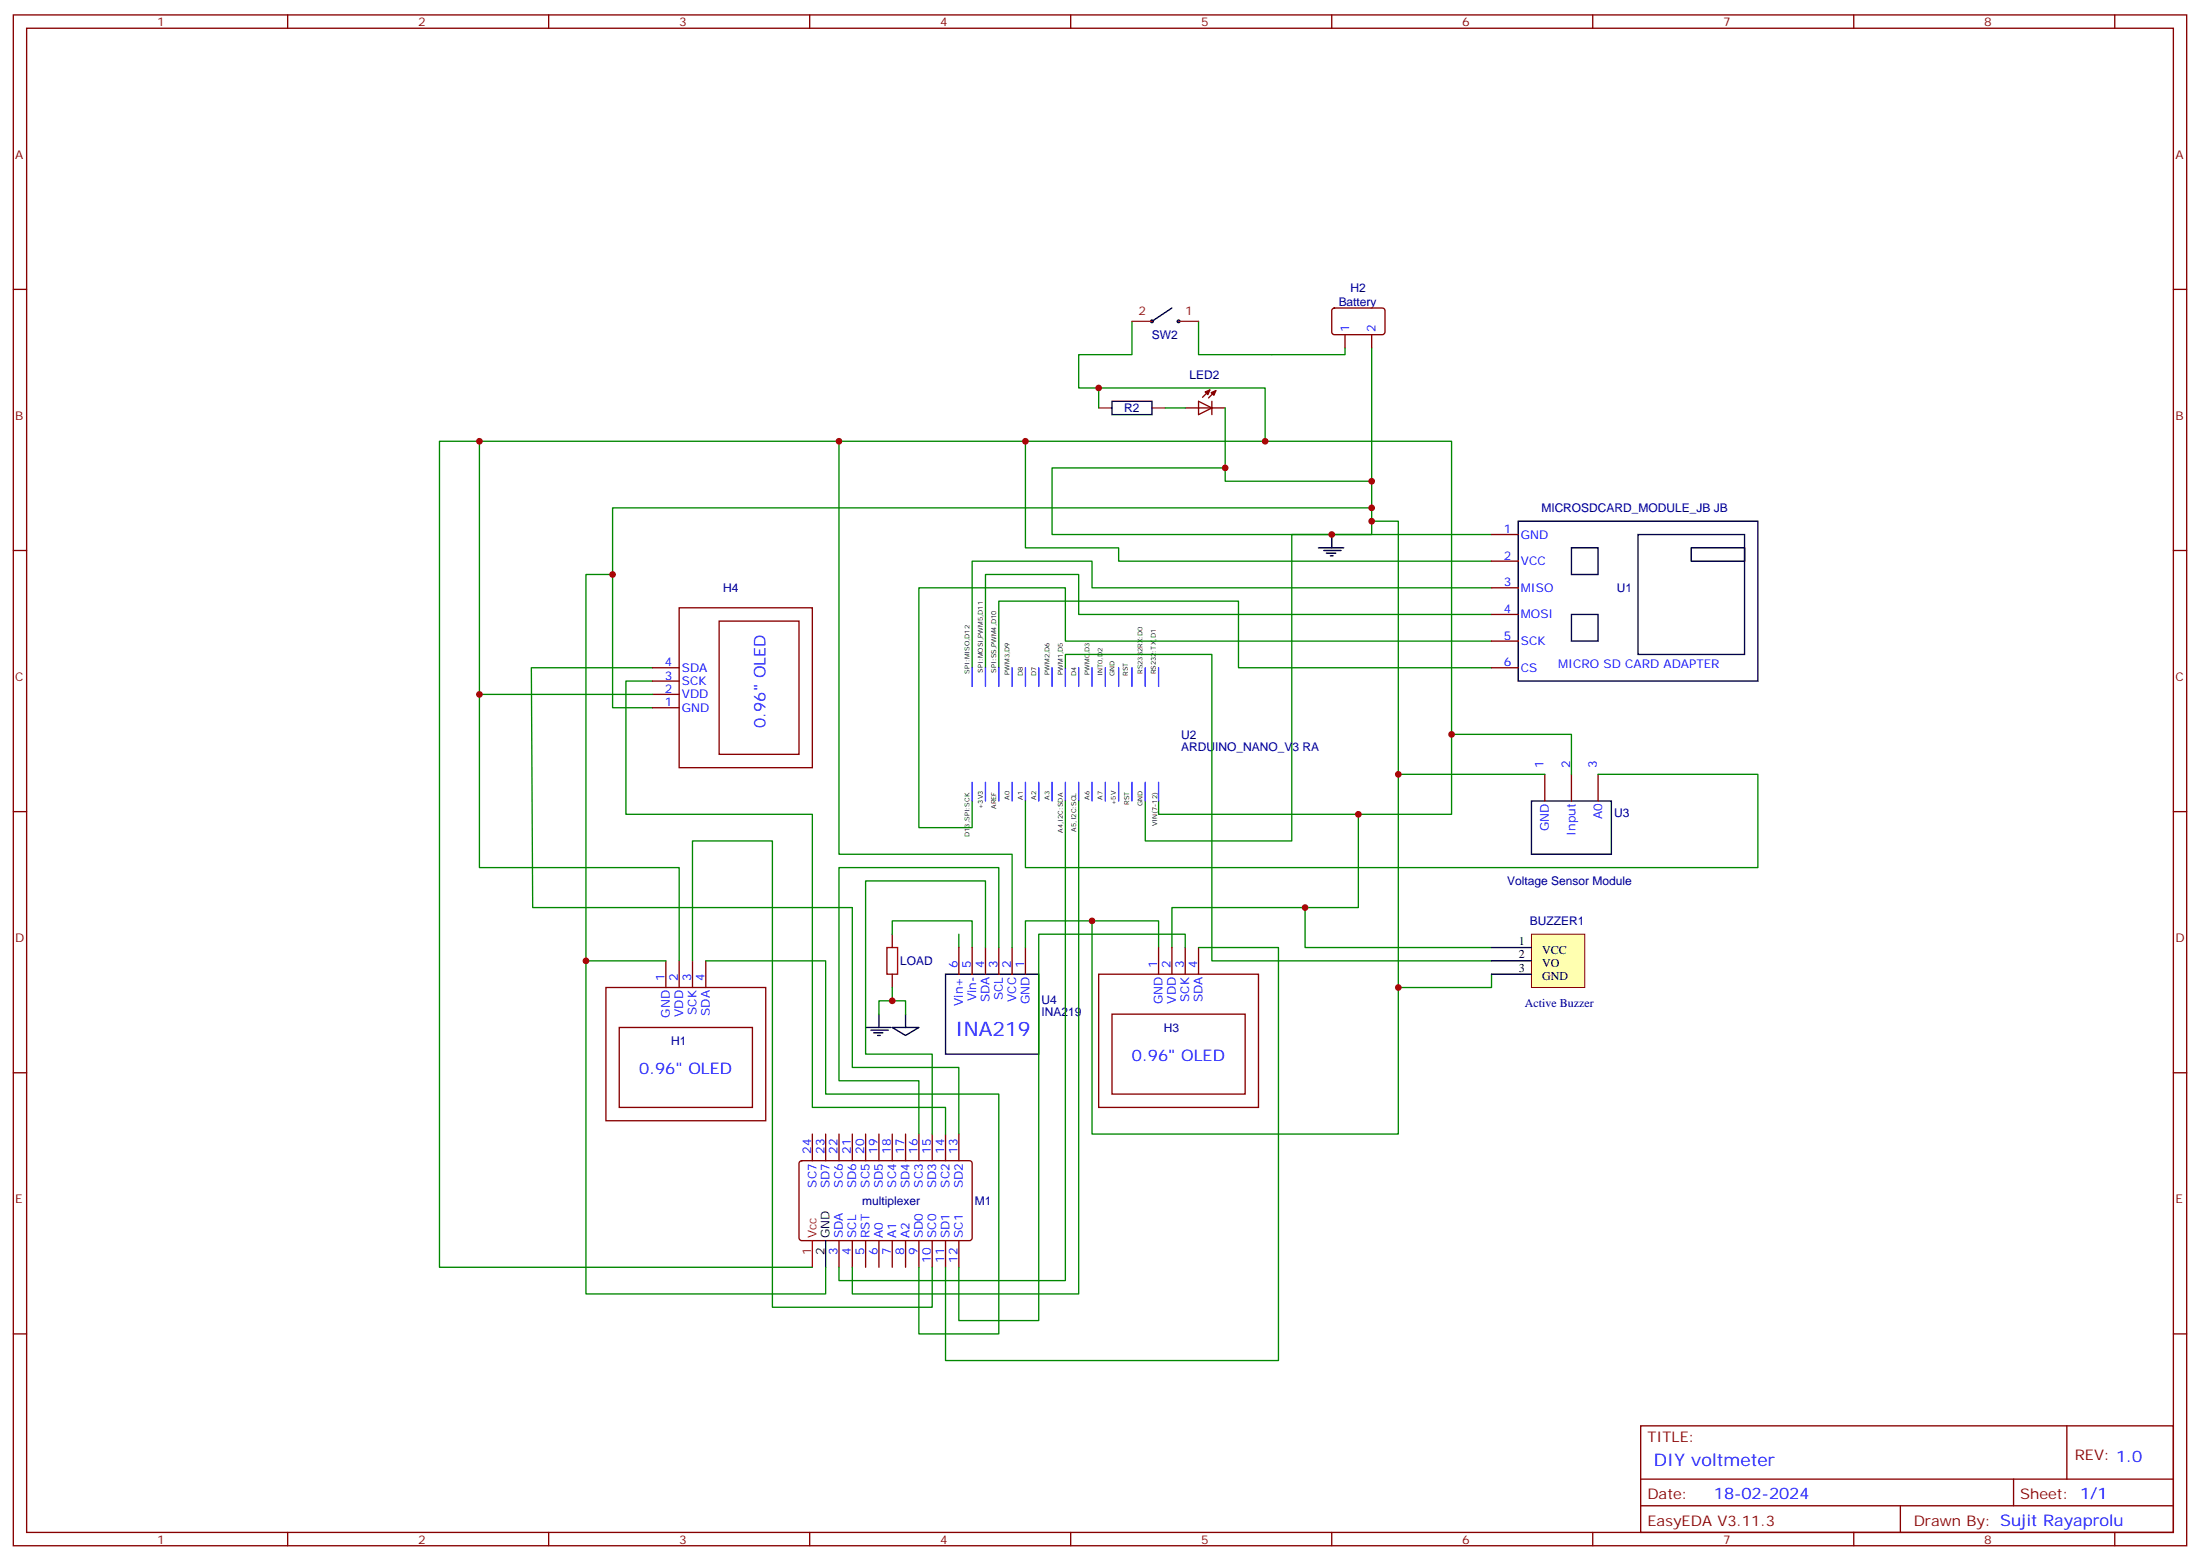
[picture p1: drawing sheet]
<svg xmlns="http://www.w3.org/2000/svg" width="583mm" height="413mm" viewBox="0 0 583 413" stroke-linecap="round" stroke-linejoin="round" font-family="sans-serif">
<g fill="none" stroke="#870000" stroke-width=".35">
<path d="M3.5 4h575.8v405.3h-575.8zM7.1 7.5h568.6v398.3h-568.6zM76.2 4v3.5M145.3 4v3.5M214.5 4v3.5M283.6 4v3.5M352.8 4v3.5M421.9 4v3.5M491.1 4v3.5M560.2 4v3.5M3.5 76.6h3.6M575.7 76.6h3.6"/>
<path d="M353 81.8l.5-.2h12.7a.71 .71 0 0 1 .7 .7v5.6l-.5 .7h-12.9l-.5-.2-.2-.5v-5.6zM356.3 88.6v3.5M363.4 88.6v3.5M3.5 145.8h3.6M395.1 155.6h7.1M395.1 148.6h7.1M395.1 141.5h7.1M575.7 145.8h3.6M395.1 176.8h7.1M395.1 169.8h7.1M395.1 162.7h7.1M3.5 214.9h3.6"/>
<path d="M409.2 205v7.1M416.3 205v7.1M423.3 205v7.1M575.7 214.9h3.6M236.4 247.4v3.5M236.4 258v3.5M254 250.9v7.1M257.5 250.9v7.1M261.1 250.9v7.1M264.6 250.9v7.1M268.1 250.9v7.1M271.6 250.9v7.1"/>
<path d="M291 258h42.4v35.2h-42.4zM306.9 250.9v7.1M310.4 250.9v7.1M314 250.9v7.1M317.5 250.9v7.1M294.6 268.5h35.2v21.2h-35.2zM3.5 284.1h3.6M575.7 284.1h3.6M3.5 353.2h3.6M575.7 353.2h3.6M434.6 377.5h141.1v28.3h-141.1zM547.5 377.5v14.2"/>
<path d="M434.6 391.7h141.1M434.6 398.7h141.1M503.4 398.7v7.1M533.4 391.7v7M76.2 405.8v3.5M145.3 405.8v3.5M214.5 405.8v3.5M283.6 405.8v3.5M352.8 405.8v3.5M421.9 405.8v3.5M491.1 405.8v3.5M560.2 405.8v3.5"/>
</g>
<g fill="none" stroke="#008700" stroke-width=".35">
<path d="M299.9 85.1v8.8h-14.1v8.8h49.3v14.1M317.5 85.1v8.8h38.8v-1.8M363.4 92.1v49.4h-21.2v81.2h-38.8v-10.6M271.6 116.8v28.3h24.7v3.5h98.8M271.6 116.8h-49.4v109.4h45.9v24.7M271.6 116.8h112.9v98.8h-77.6v-3.5M291 102.7v5.3M308.7 108h5.3M324.6 108v19.4h38.8M324.6 123.9h-45.9v17.6h116.4M363.4 138h7v162.3h-81.1v-56.5M363.4 134.5h-201.1v52.9h10.6"/>
<path d="M395.1 155.6h-105.8v-7h-31.8v28.2M172.9 176.8h-32.1l.3 63.5h84.7M264.6 176.8v-17.6h63.5v17.6h67M282.2 176.8v-3.5h38.8v81.1h74.1M395.1 162.7h-109.3v-10.6h-24.7v24.7M395.1 169.8h-112.9v-14.2h-38.8v63.5h14.1v-7M384.5 194.5h31.8v10.5M359.8 215.6v24.7h-49.4v10.6M370.4 205h38.8M423.3 205h42.4v24.7h-194.1v-17.6M236.4 247.4v-3.6h21.1v7.1M254 247.4v3.5"/>
<path d="M271.6 250.9v-7.1h35.3v7.1M345.7 240.3v10.6h49.4M395.1 258v3.5h-24.7M232.8 268.5v-3.5h7.1v3.5M236.4 261.5v3.5"/>
</g>
<path d="M234.9 250.9h2.9v7.1h-2.9z" fill="none" stroke="#a10000" stroke-width=".35"/>
<g fill="none" stroke="#000" stroke-width=".35">
<path d="M310.4 81.6l-5.2 3.5M294.6 106.3h10.6v3.5h-10.6zM402.2 138h63.5v42.3h-63.5zM349.2 145.1h6.8M350.7 145.8h4.5M351.4 146.5h2.4M352.4 147.2h.7M352.8 141.5v3.6M416.3 145.1h7v7h-7zM433.9 141.5h28.2v31.8h-28.2zM448 145.1h14.1v3.5h-14.1zM416.3 162.7h7v7.1h-7z"/>
<path d="M405.7 212.1h21.2v14.1h-21.2zM250.5 258h24.7v21.1h-24.7zM229.3 272.1h6.7M230.7 272.8h4.6M231.4 273.5h2.5M232.5 274.2h.7M232.8 268.5v3.6M236.4 272.1h7l-3.5 2.1zM239.9 268.5v3.6"/>
<circle cx="305.2" cy="85.1" r=".35"/>
<circle cx="312.2" cy="85.1" r=".35"/>
</g>
<g fill="#850000" stroke="#850000" stroke-width=".35">
<path d="M319.3 103.8l1.2-.5-.5 1.2z"/>
<path d="M320.9 104l1.2-.6-.5 1.3z"/>
</g>
<path d="M314 108h10.6M317.5 106.3l3.5 1.7-3.5 1.8zM320.5 103.3l-1.9 1.9M321 106.3v3.5M322.1 103.4l-2 2" fill="none" stroke="#850000" stroke-width=".35"/>
<path d="M299.9 85.1h5.3M312.2 85.1h5.3M291 108h3.6M305.2 108h3.5" fill="none" stroke="#8c2424" stroke-width=".35"/>
<g fill="none" stroke="#00f" stroke-width=".35">
<path d="M257.5 176.8v5M261.1 176.8v5M264.6 176.8v5M268.1 176.8v5M271.6 176.8v5M275.2 176.8v5M278.7 176.8v5M282.2 176.8v5M285.8 176.8v5M289.3 176.8v5M292.8 176.8v5M296.3 176.8v5"/>
<path d="M299.9 176.8v5M303.4 176.8v5M306.9 176.8v5M257.5 207.2v4.9M261.1 207.2v4.9M264.6 207.2v4.9M268.1 207.2v4.9M271.6 207.2v4.9M275.2 207.2v4.9M278.7 207.2v4.9M282.2 207.2v4.9M285.8 207.2v4.9"/>
<path d="M289.3 207.2v4.9M292.8 207.2v4.9M296.3 207.2v4.9M299.9 207.2v4.9M303.4 207.2v4.9M306.9 207.2v4.9"/>
</g>
<path d="M405.7 247.4h14.1v14.1h-14.1z" fill="#ffffb0" stroke="#800000" stroke-width=".26"/>
<path d="M395.1 250.9h10.6M395.1 254.4h10.6M395.1 258h10.6M218.7 328.5v7.1" fill="none" stroke="#000" stroke-width=".35"/>
<g fill="none" stroke="#870000" stroke-width=".35">
<path d="M172.9 176.8h7M179.9 160.9h35.3v42.4h-35.3zM190.5 164.5h21.2v35.2h-21.2zM172.9 187.4h7M172.9 183.9h7M172.9 180.3h7M176.4 254.4v7.1M179.9 254.4v7.1M183.4 254.4v7.1M187 254.4v7.1M160.5 261.5h42.3v35.3h-42.3zM164 272.1h35.3v21.1h-35.3z"/>
<path d="M211.9 307.5l.5-.2h44.4a.71 .71 0 0 1 .7 .7v19.8l-.4 .7h-44.7l-.5-.2-.2-.5v-19.8zM215.2 300.3v7M218.7 300.3v7M222.2 300.3v7M225.8 300.3v7M229.3 300.3v7M232.8 300.3v7M236.4 300.3v7M239.9 300.3v7M243.4 300.3v7M246.9 300.3v7M250.5 300.3v7"/>
<path d="M254 300.3v7M222.2 328.5v7.1M225.8 328.5v7.1M229.3 328.5v7.1M232.8 328.5v7.1M236.4 328.5v7.1M239.9 328.5v7.1M243.4 328.5v7.1M246.9 328.5v7.1M250.5 328.5v7.1M254 328.5v7.1"/>
</g>
<g fill="none" stroke="#008700" stroke-width=".35">
<path d="M127 116.8v112.9h52.9v24.7M222.2 116.8h-105.8v218.8h98.8M162.3 152.1h-7.1v102.3h21.2M127 183.9h45.9M172.9 180.3h-7.1v35.3h49.4v77.6h35.3v7.1M282.2 212.1v127h-60v-3.5M285.8 212.1v130.5h-60v-7M155.2 254.4v88.2h63.5v-7M183.4 254.4v-31.7h21.2v123.4h42.3v-10.5M187 254.4h31.7v35.3h45.9v63.5h-21.2v-17.6M225.8 240.3v42.3h28.2v17.7M261.1 250.9v-17.6h-31.8v45.8h17.6v21.2"/>
<path d="M264.6 250.9v-21.2h-42.4v56.5h21.2v14.1M314 250.9v-3.5h-38.8v102.3h-21.2v-14.1M317.5 250.9h21.2v109.4h-88.2v-24.7"/>
</g>
<path d="M215.2 328.5v7.1" fill="none" stroke="#f00" stroke-width=".35"/>
<g fill="#c00">
<circle cx="236.4" cy="265" r=".88"/>
<circle cx="271.6" cy="116.8" r=".88"/>
<circle cx="359.8" cy="215.6" r=".88"/>
<circle cx="291" cy="102.7" r=".88"/>
<circle cx="352.8" cy="141.5" r=".88"/>
<circle cx="363.4" cy="127.4" r=".88"/>
<circle cx="335.1" cy="116.8" r=".88"/>
<circle cx="363.4" cy="138" r=".88"/>
<circle cx="324.6" cy="123.9" r=".88"/>
<circle cx="370.4" cy="205" r=".88"/>
<circle cx="384.5" cy="194.5" r=".88"/>
<circle cx="363.4" cy="134.5" r=".88"/>
<circle cx="345.7" cy="240.3" r=".88"/>
<circle cx="370.4" cy="261.5" r=".88"/>
<circle cx="155.2" cy="254.4" r=".88"/>
<circle cx="289.3" cy="243.8" r=".88"/>
<circle cx="222.3" cy="116.8" r=".88"/>
<circle cx="127" cy="116.8" r=".88"/>
<circle cx="162.3" cy="152.1" r=".88"/>
<circle cx="127" cy="183.9" r=".88"/>
</g>
<text font-size="5.3" fill="#00f" x="253.1" y="274.5">INA219</text>
<text font-size="4.6" fill="#00f" x="438.1" y="388.1">DIY voltmeter</text>
<g font-size="4.2" fill="#00f">
<text x="202.8" y="192.7" transform="rotate(-90 202.8 192.7)">0.96&quot; OLED</text>
<text x="299.9" y="280.9">0.96&quot; OLED</text>
<text x="169.3" y="284.4">0.96&quot; OLED</text>
<text x="454" y="396.9">18-02-2024</text>
</g>
<g font-size="3.9" fill="#800">
<text x="436.4" y="381.8">TITLE:</text>
<text x="549.6" y="386.7">REV: 1.0</text>
<text x="436.4" y="396.9">Date:</text>
<text x="535.2" y="396.9">Sheet: 1/1</text>
<text x="436.4" y="404">EasyEDA V3.11.3</text>
<text x="506.9" y="404">Drawn By: Sujit Rayaprolu</text>
</g>
<g font-size="3.2" fill="#800">
<text x="41.6" y="6.9">1</text>
<text x="110.8" y="6.9">2</text>
<text x="179.9" y="6.9">3</text>
<text x="249.1" y="6.9">4</text>
<text x="318.2" y="6.9">5</text>
<text x="387.3" y="6.9">6</text>
<text x="456.5" y="6.9">7</text>
<text x="525.6" y="6.9">8</text>
<text x="4.1" y="42.1">A</text>
<text x="576.3" y="42.1">A</text>
<text x="4.1" y="111.2">B</text>
<text x="576.3" y="111.2">B</text>
<text x="4.1" y="180.3">C</text>
<text x="576.3" y="180.3">C</text>
<text x="4.1" y="249.5">D</text>
<text x="576.3" y="249.5">D</text>
<text x="4.1" y="318.6">E</text>
<text x="576.3" y="318.6">E</text>
<text x="41.6" y="408.8">1</text>
<text x="110.8" y="408.8">2</text>
<text x="179.9" y="408.8">3</text>
<text x="249.1" y="408.8">4</text>
<text x="318.2" y="408.8">5</text>
<text x="387.3" y="408.8">6</text>
<text x="456.5" y="408.8">7</text>
<text x="525.6" y="408.8">8</text>
</g>
<g font-size="3.2" fill="#000080">
<text x="357.7" y="77.3">H2</text>
<text x="354.6" y="80.9">Battery</text>
<text x="305.1" y="89.8">SW2</text>
<text x="315.1" y="100.3">LED2</text>
<text x="297.8" y="109.2">R2</text>
<text x="408.3" y="135.6">MICROSDCARD_MODULE_JB JB</text>
<text x="191.6" y="156.7">H4</text>
<text x="428.3" y="156.8">U1</text>
<text x="312.9" y="195.6">U2</text>
<text x="312.9" y="198.8">ARDUINO_NANO_V3 RA</text>
<text x="427.6" y="216.4">U3</text>
<text x="399.3" y="234.4">Voltage Sensor Module</text>
<text x="405.2" y="245">BUZZER1</text>
<text x="238.5" y="255.6">LOAD</text>
<text x="275.9" y="269">INA219</text>
<text x="275.9" y="265.8">U4</text>
<text x="404" y="266.7">Active Buzzer</text>
<text x="308.3" y="273.2">H3</text>
<text x="177.8" y="276.7">H1</text>
<text x="228.4" y="319.1">multiplexer</text>
<text x="258.2" y="319.1">M1</text>
</g>
<g font-size="3.2" fill="#900">
<text x="301.6" y="83.3">2</text>
<text x="314" y="83.3">1</text>
</g>
<g font-size="3.2" fill="#00f">
<text x="357.4" y="87.9" transform="rotate(-90 357.4 87.9)">1</text>
<text x="364.4" y="87.9" transform="rotate(-90 364.4 87.9)">2</text>
<text x="398.4" y="141.2">1</text>
<text x="402.9" y="142.6">GND</text>
<text x="398.4" y="148.2">2</text>
<text x="402.9" y="149.6">VCC</text>
<text x="398.4" y="155.3">3</text>
<text x="402.9" y="156.7">MISO</text>
<text x="398.4" y="162.3">4</text>
<text x="402.9" y="163.8">MOSI</text>
<text x="398.4" y="169.4">5</text>
<text x="402.9" y="170.8">SCK</text>
<text x="176.1" y="180">3</text>
<text x="176.1" y="176.5">4</text>
<text x="180.6" y="177.9">SDA</text>
<text x="398.4" y="176.5">6</text>
<text x="402.9" y="177.9">CS</text>
<text x="412.7" y="176.8">MICRO SD CARD ADAPTER</text>
<text x="176.1" y="183.5">2</text>
<text x="180.6" y="184.9">VDD</text>
<text x="180.6" y="181.4">SCK</text>
<text x="176.1" y="187">1</text>
<text x="180.6" y="188.5">GND</text>
<text x="408.9" y="203.3" transform="rotate(-90 408.9 203.3)">1</text>
<text x="415.9" y="203.3" transform="rotate(-90 415.9 203.3)">2</text>
<text x="423" y="203.3" transform="rotate(-90 423 203.3)">3</text>
<text x="410.3" y="220.1" transform="rotate(-90 410.3 220.1)">GND</text>
<text x="417.3" y="221.4" transform="rotate(-90 417.3 221.4)">Input</text>
<text x="424.4" y="217" transform="rotate(-90 424.4 217)">A0</text>
<text x="253.6" y="256.2" transform="rotate(-90 253.6 256.2)">6</text>
<text x="257.2" y="256.2" transform="rotate(-90 257.2 256.2)">5</text>
<text x="260.7" y="256.2" transform="rotate(-90 260.7 256.2)">4</text>
<text x="264.2" y="256.2" transform="rotate(-90 264.2 256.2)">3</text>
<text x="267.8" y="256.2" transform="rotate(-90 267.8 256.2)">2</text>
<text x="271.3" y="256.2" transform="rotate(-90 271.3 256.2)">1</text>
<text x="306.6" y="256.2" transform="rotate(-90 306.6 256.2)">1</text>
<text x="310.1" y="256.2" transform="rotate(-90 310.1 256.2)">2</text>
<text x="313.6" y="256.2" transform="rotate(-90 313.6 256.2)">3</text>
<text x="317.1" y="256.2" transform="rotate(-90 317.1 256.2)">4</text>
<text x="176" y="259.7" transform="rotate(-90 176 259.7)">1</text>
<text x="179.6" y="259.7" transform="rotate(-90 179.6 259.7)">2</text>
<text x="183.1" y="259.7" transform="rotate(-90 183.1 259.7)">3</text>
<text x="186.6" y="259.7" transform="rotate(-90 186.6 259.7)">4</text>
<text x="177.4" y="269.5" transform="rotate(-90 177.4 269.5)">GND</text>
<text x="181" y="269.2" transform="rotate(-90 181 269.2)">VDD</text>
<text x="184.5" y="268.8" transform="rotate(-90 184.5 268.8)">SCK</text>
<text x="188" y="269" transform="rotate(-90 188 269)">SDA</text>
<text x="255.1" y="266.3" transform="rotate(-90 255.1 266.3)">Vin+</text>
<text x="258.6" y="265.1" transform="rotate(-90 258.6 265.1)">Vin-</text>
<text x="262.1" y="265.4" transform="rotate(-90 262.1 265.4)">SDA</text>
<text x="265.6" y="264.8" transform="rotate(-90 265.6 264.8)">SCL</text>
<text x="269.2" y="265.3" transform="rotate(-90 269.2 265.3)">VCC</text>
<text x="272.7" y="265.9" transform="rotate(-90 272.7 265.9)">GND</text>
<text x="308" y="265.9" transform="rotate(-90 308 265.9)">GND</text>
<text x="311.5" y="265.7" transform="rotate(-90 311.5 265.7)">VDD</text>
<text x="315" y="265.2" transform="rotate(-90 315 265.2)">SCK</text>
<text x="318.6" y="265.4" transform="rotate(-90 318.6 265.4)">SDA</text>
<text x="214.8" y="305.6" transform="rotate(-90 214.8 305.6)">24</text>
<text x="218.4" y="305.6" transform="rotate(-90 218.4 305.6)">23</text>
<text x="221.9" y="305.6" transform="rotate(-90 221.9 305.6)">22</text>
<text x="225.4" y="305.6" transform="rotate(-90 225.4 305.6)">21</text>
<text x="229" y="305.6" transform="rotate(-90 229 305.6)">20</text>
<text x="232.5" y="305.6" transform="rotate(-90 232.5 305.6)">19</text>
<text x="236" y="305.6" transform="rotate(-90 236 305.6)">18</text>
<text x="239.5" y="305.6" transform="rotate(-90 239.5 305.6)">17</text>
<text x="243.1" y="305.6" transform="rotate(-90 243.1 305.6)">16</text>
<text x="246.6" y="305.6" transform="rotate(-90 246.6 305.6)">15</text>
<text x="250.1" y="305.6" transform="rotate(-90 250.1 305.6)">14</text>
<text x="253.6" y="305.6" transform="rotate(-90 253.6 305.6)">13</text>
<text x="216.3" y="314.4" transform="rotate(-90 216.3 314.4)">SC7</text>
<text x="219.8" y="314.7" transform="rotate(-90 219.8 314.7)">SD7</text>
<text x="223.3" y="314.4" transform="rotate(-90 223.3 314.4)">SC6</text>
<text x="226.8" y="314.7" transform="rotate(-90 226.8 314.7)">SD6</text>
<text x="230.4" y="314.4" transform="rotate(-90 230.4 314.4)">SC5</text>
<text x="233.9" y="314.7" transform="rotate(-90 233.9 314.7)">SD5</text>
<text x="237.4" y="314.4" transform="rotate(-90 237.4 314.4)">SC4</text>
<text x="240.9" y="314.7" transform="rotate(-90 240.9 314.7)">SD4</text>
<text x="244.5" y="314.4" transform="rotate(-90 244.5 314.4)">SC3</text>
<text x="248" y="314.7" transform="rotate(-90 248 314.7)">SD3</text>
<text x="251.5" y="314.4" transform="rotate(-90 251.5 314.4)">SC2</text>
<text x="255.1" y="314.7" transform="rotate(-90 255.1 314.7)">SD2</text>
<text x="223.3" y="327.8" transform="rotate(-90 223.3 327.8)">SDA</text>
<text x="226.8" y="327.8" transform="rotate(-90 226.8 327.8)">SCL</text>
<text x="230.4" y="327.8" transform="rotate(-90 230.4 327.8)">RST</text>
<text x="233.9" y="327.8" transform="rotate(-90 233.9 327.8)">A0</text>
<text x="237.4" y="327.8" transform="rotate(-90 237.4 327.8)">A1</text>
<text x="240.9" y="327.8" transform="rotate(-90 240.9 327.8)">A2</text>
<text x="244.5" y="327.8" transform="rotate(-90 244.5 327.8)">SD0</text>
<text x="248" y="327.8" transform="rotate(-90 248 327.8)">SC0</text>
<text x="251.5" y="327.8" transform="rotate(-90 251.5 327.8)">SD1</text>
<text x="255.1" y="327.8" transform="rotate(-90 255.1 327.8)">SC1</text>
<text x="221.9" y="332.3" transform="rotate(-90 221.9 332.3)">3</text>
<text x="225.4" y="332.3" transform="rotate(-90 225.4 332.3)">4</text>
<text x="229" y="332.3" transform="rotate(-90 229 332.3)">5</text>
<text x="232.5" y="332.3" transform="rotate(-90 232.5 332.3)">6</text>
<text x="236" y="332.3" transform="rotate(-90 236 332.3)">7</text>
<text x="239.5" y="332.3" transform="rotate(-90 239.5 332.3)">8</text>
<text x="243.1" y="332.3" transform="rotate(-90 243.1 332.3)">9</text>
<text x="246.6" y="334.3" transform="rotate(-90 246.6 334.3)">10</text>
<text x="250.1" y="334.3" transform="rotate(-90 250.1 334.3)">11</text>
<text x="253.6" y="334.3" transform="rotate(-90 253.6 334.3)">12</text>
</g>
<g font-size="3.2">
<text x="402.3" y="250.2">1</text>
<text x="402.3" y="253.7">2</text>
<text x="402.3" y="257.2">3</text>
<text x="408.5" y="252.5">VCC</text>
<text x="408.5" y="256">VO</text>
<text x="408.5" y="259.5">GND</text>
<text x="219.8" y="327.8" transform="rotate(-90 219.8 327.8)">GND</text>
<text x="218.4" y="332.3" transform="rotate(-90 218.4 332.3)">2</text>
</g>
<g font-size="3.2" fill="#f00">
<text x="216.3" y="327.8" transform="rotate(-90 216.3 327.8)">Vcc</text>
<text x="214.8" y="332.3" transform="rotate(-90 214.8 332.3)">1</text>
</g>
<g font-size="1.8">
<text x="256.8" y="178.4" transform="rotate(-90 256.8 178.4)">SPI:MISO,D12</text>
<text x="260.3" y="178.1" transform="rotate(-90 260.3 178.1)">SPI:MOSI,PWM5,D11</text>
<text x="263.9" y="178.2" transform="rotate(-90 263.9 178.2)">SPI:SS,PWM4,D10</text>
<text x="267.4" y="178.6" transform="rotate(-90 267.4 178.6)">PWM3,D9</text>
<text x="270.9" y="178.9" transform="rotate(-90 270.9 178.9)">D8</text>
<text x="274.5" y="178.9" transform="rotate(-90 274.5 178.9)">D7</text>
<text x="278" y="178.6" transform="rotate(-90 278 178.6)">PWM2,D6</text>
<text x="281.5" y="178.6" transform="rotate(-90 281.5 178.6)">PWM1,D5</text>
<text x="285" y="178.9" transform="rotate(-90 285 178.9)">D4</text>
<text x="288.6" y="178.6" transform="rotate(-90 288.6 178.6)">PWM0,D3</text>
<text x="292.1" y="178.9" transform="rotate(-90 292.1 178.9)">INT0,D2</text>
<text x="295.3" y="179.1" transform="rotate(-90 295.3 179.1)">GND</text>
<text x="298.8" y="178.9" transform="rotate(-90 298.8 178.9)">RST</text>
<text x="302.7" y="178.5" transform="rotate(-90 302.7 178.5)">RS2332RX:D0</text>
<text x="306.2" y="178.6" transform="rotate(-90 306.2 178.6)">RS232:TX,D1</text>
<text x="260.3" y="214.2" transform="rotate(-90 260.3 214.2)">+3V3</text>
<text x="263.9" y="214.2" transform="rotate(-90 263.9 214.2)">AREF</text>
<text x="267.4" y="211.7" transform="rotate(-90 267.4 211.7)">A0</text>
<text x="270.9" y="211.7" transform="rotate(-90 270.9 211.7)">A1</text>
<text x="274.5" y="211.7" transform="rotate(-90 274.5 211.7)">A2</text>
<text x="278" y="211.7" transform="rotate(-90 278 211.7)">A3</text>
<text x="288.6" y="211.7" transform="rotate(-90 288.6 211.7)">A6</text>
<text x="292.1" y="211.7" transform="rotate(-90 292.1 211.7)">A7</text>
<text x="295.6" y="213.1" transform="rotate(-90 295.6 213.1)">+5V</text>
<text x="299.2" y="213.1" transform="rotate(-90 299.2 213.1)">RST</text>
<text x="302.7" y="213.5" transform="rotate(-90 302.7 213.5)">GND</text>
<text x="256.8" y="221.6" transform="rotate(-90 256.8 221.6)">D13,SPI:SCK</text>
<text x="281.5" y="220.6" transform="rotate(-90 281.5 220.6)">A4,I2C:SDA</text>
<text x="285" y="220.2" transform="rotate(-90 285 220.2)">A5,I2C:SCL</text>
<text x="306.6" y="218.8" transform="rotate(-90 306.6 218.8)">VIN(7-12)</text>
</g>
<g font-size="1.8" fill="#fff">
<text x="257.2" y="183.1" transform="rotate(-90 257.2 183.1)">15</text>
<text x="257.2" y="208.1" transform="rotate(-90 257.2 208.1)">16</text>
</g>
</svg>
